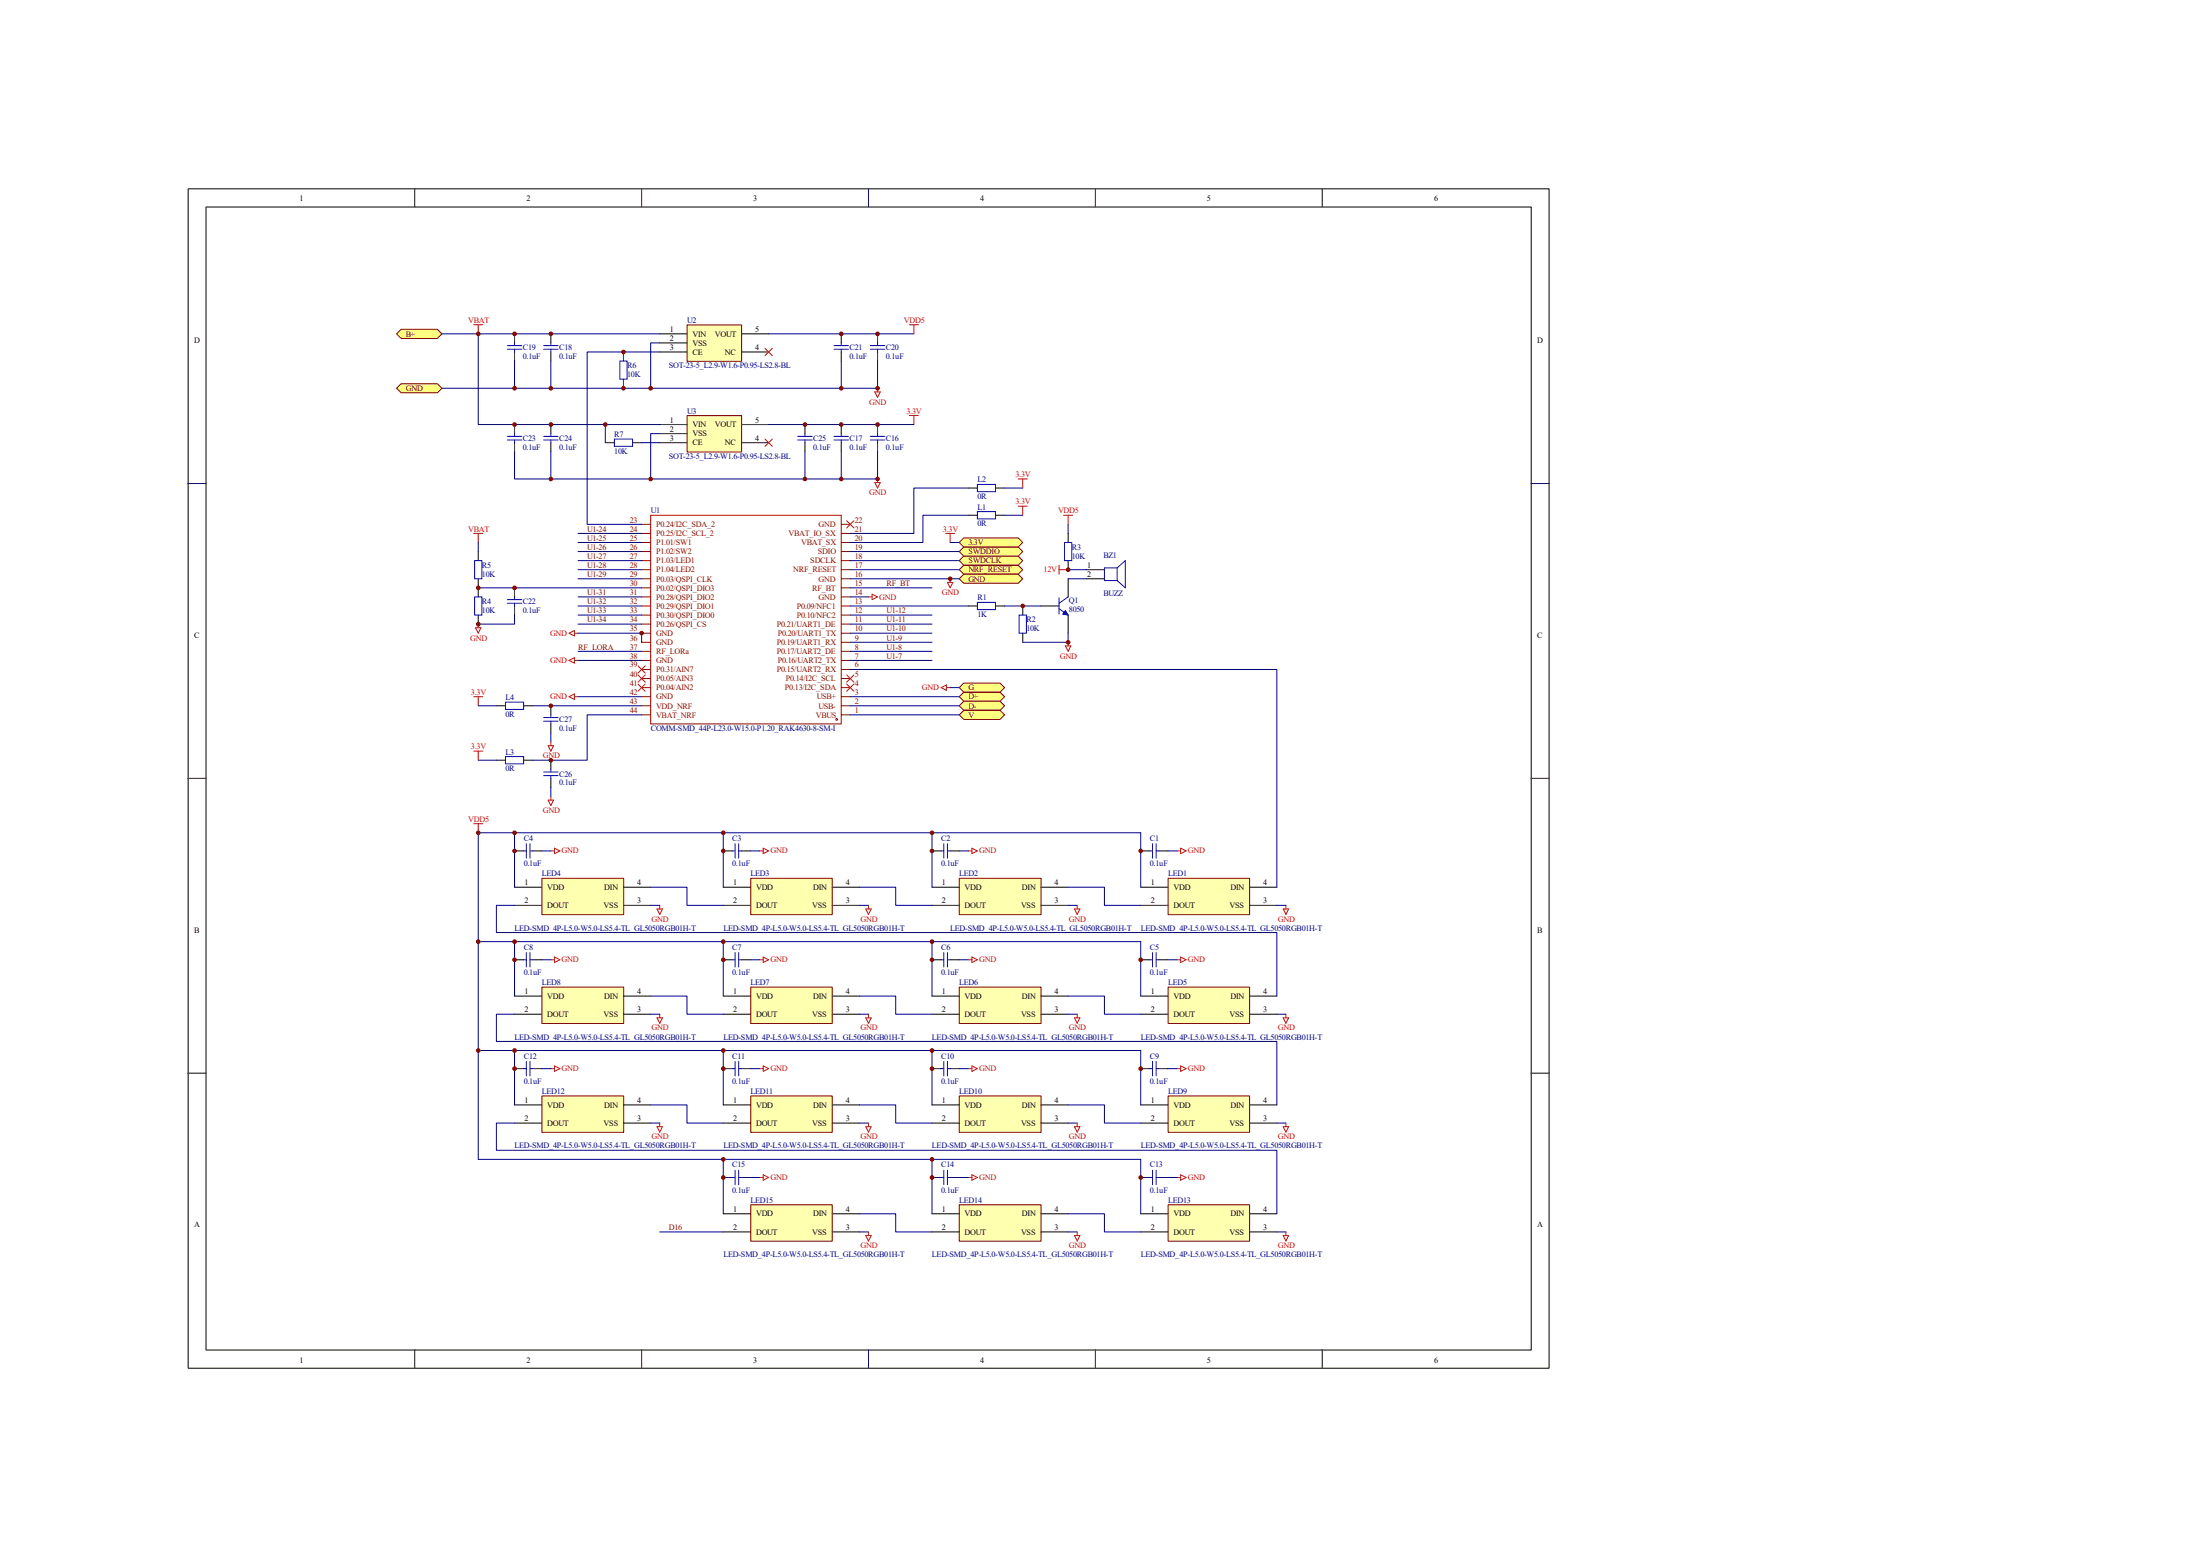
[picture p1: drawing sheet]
<svg xmlns="http://www.w3.org/2000/svg" width="297mm" height="210mm" viewBox="0 0 297 210" stroke-linecap="round" stroke-linejoin="round" font-family="sans-serif">
<g fill="none" stroke="#000" stroke-width=".14">
<path d="M25.4 25.5h183.7v159.2h-183.7zM27.8 27.9h178.9v154.3h-178.9zM56 25.5v2.4M86.6 25.5v2.4M117.2 25.5v2.4M147.9 25.5v2.4M178.5 25.5v2.4M25.4 65.3h2.4M206.7 65.3h2.4M25.4 105h2.4M206.7 105h2.4M25.4 144.8h2.4"/>
<path d="M206.7 144.8h2.4M56 182.2v2.4M86.6 182.2v2.4M117.2 182.2v2.4M147.9 182.2v2.4M178.5 182.2v2.4"/>
</g>
<path d="M92.8 56.1h7.3v4.9h-7.3z" fill-rule="evenodd" fill="#ffffb0"/>
<path d="M92.8 56.1h7.3v4.9h-7.3z" fill="none" stroke="#800000" stroke-width=".14"/>
<path d="M89.1 57.3h3.6M89.1 58.5h3.6M89.1 59.7h3.6M100.1 57.3h3.7M100.1 59.7h3.7" fill="none" stroke="#000" stroke-width=".14"/>
<path d="M92.8 43.9h7.3v4.9h-7.3z" fill-rule="evenodd" fill="#ffffb0"/>
<path d="M92.8 43.9h7.3v4.9h-7.3z" fill="none" stroke="#800000" stroke-width=".14"/>
<path d="M89.1 45.1h3.6M89.1 46.3h3.6M89.1 47.5h3.6M100.1 45.1h3.7M100.1 47.5h3.7" fill="none" stroke="#000" stroke-width=".14"/>
<g fill="none" stroke="#a00000" stroke-width=".14">
<path d="M87.8 69.5h25.8v28.2h-25.8z"/>
<circle cx="113" cy="97.1" r=".12"/>
</g>
<g fill="none" stroke="#800" stroke-width=".14">
<path d="M86.6 79.3h1.2M86.6 78.1h1.2M86.6 76.9h1.2M86.6 75.7h1.2M86.6 74.4h1.2M86.6 73.2h1.2M86.6 72h1.2M86.6 70.8h1.2M113.6 79.3h1.2M113.6 78.1h1.2M113.6 76.9h1.2M113.6 75.7h1.2"/>
<path d="M113.6 74.4h1.2M113.6 73.2h1.2M113.6 72h1.2M113.6 70.8h1.2M86.6 96.5h1.2M86.6 95.3h1.2M86.6 94h1.2M86.6 92.8h1.2M86.6 91.6h1.2M86.6 90.4h1.2M86.6 89.1h1.2M86.6 87.9h1.2"/>
<path d="M86.6 86.7h1.2M86.6 85.5h1.2M86.6 84.2h1.2M86.6 83h1.2M86.6 81.8h1.2M86.6 80.6h1.2M113.6 96.5h1.2M113.6 95.3h1.2M113.6 94h1.2M113.6 92.8h1.2M113.6 91.6h1.2M113.6 90.4h1.2"/>
<path d="M113.6 89.1h1.2M113.6 87.9h1.2M113.6 86.7h1.2M113.6 85.5h1.2M113.6 84.2h1.2M113.6 83h1.2M113.6 81.8h1.2M113.6 80.6h1.2"/>
</g>
<path d="M101.3 162.6h11.1v4.9h-11.1z" fill-rule="evenodd" fill="#ffffb0"/>
<path d="M101.3 162.6h11.1v4.9h-11.1z" fill="none" stroke="#800000" stroke-width=".14"/>
<path d="M97.6 163.8h3.7M97.6 166.3h3.7M112.3 163.8h3.7M112.3 166.3h3.7" fill="none" stroke="#000" stroke-width=".14"/>
<path d="M129.5 162.6h11v4.9h-11z" fill-rule="evenodd" fill="#ffffb0"/>
<path d="M129.5 162.6h11v4.9h-11z" fill="none" stroke="#800000" stroke-width=".14"/>
<path d="M125.8 163.8h3.7M125.8 166.3h3.7M140.5 163.8h3.7M140.5 166.3h3.7" fill="none" stroke="#000" stroke-width=".14"/>
<path d="M157.7 162.6h11v4.9h-11z" fill-rule="evenodd" fill="#ffffb0"/>
<path d="M157.7 162.6h11v4.9h-11z" fill="none" stroke="#800000" stroke-width=".14"/>
<path d="M154 163.8h3.7M154 166.3h3.7M168.7 163.8h3.7M168.7 166.3h3.7" fill="none" stroke="#000" stroke-width=".14"/>
<path d="M73.2 147.9h11v4.9h-11z" fill-rule="evenodd" fill="#ffffb0"/>
<path d="M73.2 147.9h11v4.9h-11z" fill="none" stroke="#800000" stroke-width=".14"/>
<path d="M69.5 149.1h3.6M69.5 151.6h3.6M84.2 149.1h3.6M84.2 151.6h3.6" fill="none" stroke="#000" stroke-width=".14"/>
<path d="M101.3 147.9h11.1v4.9h-11.1z" fill-rule="evenodd" fill="#ffffb0"/>
<path d="M101.3 147.9h11.1v4.9h-11.1z" fill="none" stroke="#800000" stroke-width=".14"/>
<path d="M97.6 149.1h3.7M97.6 151.6h3.7M112.3 149.1h3.7M112.3 151.6h3.7" fill="none" stroke="#000" stroke-width=".14"/>
<path d="M129.5 147.9h11v4.9h-11z" fill-rule="evenodd" fill="#ffffb0"/>
<path d="M129.5 147.9h11v4.9h-11z" fill="none" stroke="#800000" stroke-width=".14"/>
<path d="M125.8 149.1h3.7M125.8 151.6h3.7M140.5 149.1h3.7M140.5 151.6h3.7" fill="none" stroke="#000" stroke-width=".14"/>
<path d="M157.7 147.9h11v4.9h-11z" fill-rule="evenodd" fill="#ffffb0"/>
<path d="M157.7 147.9h11v4.9h-11z" fill="none" stroke="#800000" stroke-width=".14"/>
<path d="M154 149.1h3.7M154 151.6h3.7M168.7 149.1h3.7M168.7 151.6h3.7" fill="none" stroke="#000" stroke-width=".14"/>
<path d="M73.2 133.2h11v4.9h-11z" fill-rule="evenodd" fill="#ffffb0"/>
<path d="M73.2 133.2h11v4.9h-11z" fill="none" stroke="#800000" stroke-width=".14"/>
<path d="M69.5 134.4h3.6M69.5 136.9h3.6M84.2 134.4h3.6M84.2 136.9h3.6" fill="none" stroke="#000" stroke-width=".14"/>
<path d="M101.3 133.2h11.1v4.9h-11.1z" fill-rule="evenodd" fill="#ffffb0"/>
<path d="M101.3 133.2h11.1v4.9h-11.1z" fill="none" stroke="#800000" stroke-width=".14"/>
<path d="M97.6 134.4h3.7M97.6 136.9h3.7M112.3 134.4h3.7M112.3 136.9h3.7" fill="none" stroke="#000" stroke-width=".14"/>
<path d="M129.5 133.2h11v4.9h-11z" fill-rule="evenodd" fill="#ffffb0"/>
<path d="M129.5 133.2h11v4.9h-11z" fill="none" stroke="#800000" stroke-width=".14"/>
<path d="M125.8 134.4h3.7M125.8 136.9h3.7M140.5 134.4h3.7M140.5 136.9h3.7" fill="none" stroke="#000" stroke-width=".14"/>
<path d="M157.7 133.2h11v4.9h-11z" fill-rule="evenodd" fill="#ffffb0"/>
<path d="M157.7 133.2h11v4.9h-11z" fill="none" stroke="#800000" stroke-width=".14"/>
<path d="M154 134.4h3.7M154 136.9h3.7M168.7 134.4h3.7M168.7 136.9h3.7" fill="none" stroke="#000" stroke-width=".14"/>
<path d="M73.2 118.5h11v4.9h-11z" fill-rule="evenodd" fill="#ffffb0"/>
<path d="M73.2 118.5h11v4.9h-11z" fill="none" stroke="#800000" stroke-width=".14"/>
<path d="M69.5 119.7h3.6M84.2 119.7h3.6M69.5 122.2h3.6M84.2 122.2h3.6" fill="none" stroke="#000" stroke-width=".14"/>
<path d="M101.3 118.5h11.1v4.9h-11.1z" fill-rule="evenodd" fill="#ffffb0"/>
<path d="M101.3 118.5h11.1v4.9h-11.1z" fill="none" stroke="#800000" stroke-width=".14"/>
<path d="M97.6 119.7h3.7M112.3 119.7h3.7M97.6 122.2h3.7M112.3 122.2h3.7" fill="none" stroke="#000" stroke-width=".14"/>
<path d="M129.5 118.5h11v4.9h-11z" fill-rule="evenodd" fill="#ffffb0"/>
<path d="M129.5 118.5h11v4.9h-11z" fill="none" stroke="#800000" stroke-width=".14"/>
<path d="M125.8 119.7h3.7M140.5 119.7h3.7M125.8 122.2h3.7M140.5 122.2h3.7" fill="none" stroke="#000" stroke-width=".14"/>
<path d="M157.7 118.5h11v4.9h-11z" fill-rule="evenodd" fill="#ffffb0"/>
<path d="M157.7 118.5h11v4.9h-11z" fill="none" stroke="#800000" stroke-width=".14"/>
<g fill="none" stroke="#000" stroke-width=".14">
<path d="M69.5 45.1v1.2M69.5 47.5v1.2M69.5 57.3v1.2M69.5 59.7v1.3M74.4 45.1v1.2M74.4 47.5v1.2M74.4 57.3v1.2M74.4 59.7v1.3M81.7 59.7h1.2M84.2 47.5v1.2M84.2 51.2v1.2M85.4 59.7h1.2"/>
<path d="M108.7 57.3v1.2M108.7 59.7v1.3M113.6 45.1v1.2M113.6 47.5v1.2M113.6 57.3v1.2M113.6 59.7v1.3M118.5 45.1v1.2M118.5 47.5v1.2M118.5 57.3v1.2M118.5 59.7v1.3M64.6 74.4v1.3M64.6 78.1v2.5"/>
<path d="M69.5 79.3v1.3M130.7 65.9h1.2M130.7 69.5h1.2M134.4 65.9h1.2M134.4 69.5h1.2M144.2 72v1.2M144.2 75.7v1.2M144.2 78.1v2.5M64.6 83v1.2M67 95.3h1.2M69.5 81.8v1.2M70.7 95.3h1.2"/>
<path d="M74.4 95.3v1.2M74.4 97.7v1.2M130.7 81.8h1.2M134.4 81.8h1.2M138.1 81.8v1.2M138.1 85.5v1.2M140.5 81.8h2.5M144.2 83v2.5M67 102.6h1.2M69.5 114.8h1.2M70.7 102.6h1.2M71.9 114.8h1.2"/>
<path d="M74.4 102.6v1.2M74.4 105v1.3M97.6 114.8h1.3M100.1 114.8h1.2M125.8 114.8h1.2M128.3 114.8h1.2M154 119.7h3.7M154 114.8h1.2M156.4 114.8h1.3M168.7 119.7h3.7M69.5 129.5h1.2M71.9 129.5h1.2"/>
<path d="M97.6 129.5h1.3M100.1 129.5h1.2M125.8 129.5h1.2M128.3 129.5h1.2M154 122.2h3.7M154 129.5h1.2M156.4 129.5h1.3M168.7 122.2h3.7M69.5 144.2h1.2M71.9 144.2h1.2M97.6 158.9h1.3M97.6 144.2h1.3"/>
<path d="M100.1 158.9h1.2M100.1 144.2h1.2M125.8 158.9h1.2M125.8 144.2h1.2M128.3 158.9h1.2M128.3 144.2h1.2M154 158.9h1.2M154 144.2h1.2M156.4 158.9h1.3M156.4 144.2h1.3"/>
</g>
<g fill="none" stroke="#00f" stroke-width=".14">
<path d="M68.5 58.9h1.9M68.5 59.4h1.9M68.5 47.1h1.9M68.5 46.6h1.9M69.5 46.3v.3M69.5 47.1v.4M69.5 58.5v.4M69.5 59.4v.3M73.4 58.9h1.9M73.4 59.4h1.9M73.4 47.1h1.9M73.4 46.6h1.9"/>
<path d="M74.4 46.3v.3M74.4 47.1v.4M74.4 58.5v.4M74.4 59.4v.3M82.9 59.3h2.5v.9h-2.5zM83.7 48.7h1v2.5h-1zM107.7 58.9h1.9M107.7 59.4h1.9M108.7 58.5v.4M108.7 59.4v.3M112.6 58.9h1.9M112.6 59.4h1.9"/>
<path d="M112.6 47.1h1.9M112.6 46.6h1.9M113.6 46.3v.3M113.6 47.1v.4M113.6 58.5v.4M113.6 59.4v.3M117.5 58.9h1.9M117.5 59.4h1.9M117.5 47.1h1.9M117.5 46.6h1.9M118.5 46.3v.3M118.5 47.1v.4"/>
<path d="M118.5 58.5v.4M118.5 59.4v.3M64.1 75.7h1v2.4h-1zM131.9 65.4h2.5v1h-2.5zM131.9 69.1h2.5v.9h-2.5zM143.7 73.2h1v2.5h-1zM64.1 80.6h1v2.4h-1zM68.2 94.8h2.5v.9h-2.5zM68.5 80.9h1.9M68.5 81.4h1.9M69.5 80.6v.3M69.5 81.4v.4"/>
<path d="M73.4 96.8h1.9M73.4 97.3h1.9M74.4 96.5v.3M74.4 97.3v.4M131.9 81.3h2.5v1h-2.5zM137.6 83h1v2.5h-1zM143 82.2l1.2 .8M143 80.7v2.2M144.2 80.6l-1.2 .8M68.2 102.1h2.5v1h-2.5zM70.7 114.8h.4M71.1 113.9v1.9"/>
<path d="M71.5 113.9v1.9M71.5 114.8h.4M73.4 104.2h1.9M73.4 104.7h1.9M74.4 103.8v.4M74.4 104.7v.3M98.9 114.8h.3M99.2 113.9v1.9M99.7 113.9v1.9M99.7 114.8h.4M127 114.8h.4M127.4 113.9v1.9"/>
<path d="M127.9 113.9v1.9M127.9 114.8h.4M155.2 114.8h.4M155.6 113.9v1.9M156.1 113.9v1.9M156.1 114.8h.3M70.7 129.5h.4M71.1 128.6v1.9M71.5 128.6v1.9M71.5 129.5h.4M98.9 129.5h.3M99.2 128.6v1.9"/>
<path d="M99.7 128.6v1.9M99.7 129.5h.4M127 129.5h.4M127.4 128.6v1.9M127.9 128.6v1.9M127.9 129.5h.4M155.2 129.5h.4M155.6 128.6v1.9M156.1 128.6v1.9M156.1 129.5h.3M70.7 144.2h.4M71.1 143.2v2"/>
<path d="M71.5 143.2v2M71.5 144.2h.4M98.9 158.9h.3M98.9 144.2h.3M99.2 143.2v2M99.2 157.9v2M99.7 143.2v2M99.7 157.9v2M99.7 158.9h.4M99.7 144.2h.4M127 158.9h.4M127 144.2h.4"/>
<path d="M127.4 143.2v2M127.4 157.9v2M127.9 158.9h.4M127.9 143.2v2M127.9 157.9v2M127.9 144.2h.4M155.2 158.9h.4M155.2 144.2h.4M155.6 143.2v2M155.6 157.9v2M156.1 158.9h.3M156.1 143.2v2"/>
<path d="M156.1 157.9v2M156.1 144.2h.3"/>
</g>
<path d="M143.8 82.4l.4 .6-.7-.1z" fill="#00f"/>
<path d="M150.8 76.6l1.1-.9v3.6l-1.1-.9M150.8 76.6v1.8M150.8 76.6h-1.7v1.8h1.7M143.8 82.4l.4 .6-.7-.1z" fill="none" stroke="#00f" stroke-width=".14"/>
<path d="M146.6 76.9h2.5M146.6 78.1h2.5" fill="none" stroke="#000" stroke-width=".14"/>
<path d="M59.7 45.1h29.4M64.6 45.1v12.2h24.5M74.4 48.7v3.7M86.6 59.7h2.5M89.1 46.3h-1.3v6.1M89.1 47.5h-9.8v23.3h7.3M89.1 58.5h-1.3v6.1M103.8 45.1h19.6M113.6 48.7v3.7M118.5 48.7v3.7h-58.8" fill="none" stroke="#000080" stroke-width=".14"/>
<path d="M103.3 47l1 1M104.3 47l-1 1" fill="none" stroke="#f00" stroke-width=".14"/>
<path d="M64 43.8h1.2M64.6 43.8v1.3M118.1 52.9h.7l-.3 .7zM118.5 52.4v.5M122.8 43.8h1.2M123.4 43.8v1.3" fill="none" stroke="#eb0000" stroke-width=".14"/>
<path d="M54.1 44.4h4.9l.7 .7-.7 .6h-4.9l-.6-.6z" fill-rule="evenodd" fill="#ffff80"/>
<path d="M54.1 44.4h4.9l.7 .7-.7 .6h-4.9l-.6-.6z" fill="none" stroke="#800000" stroke-width=".14"/>
<path d="M54.1 51.8h4.9l.7 .6-.7 .6h-4.9l-.6-.6z" fill-rule="evenodd" fill="#ffff80"/>
<path d="M54.1 51.8h4.9l.7 .6-.7 .6h-4.9l-.6-.6z" fill="none" stroke="#800000" stroke-width=".14"/>
<g fill="none" stroke="#f00" stroke-width=".14">
<path d="M103.3 59.3l1 .9M104.3 59.3l-1 .9M114.3 70.3l1 1M115.3 70.3l-1 1M86.1 89.9l1 .9M86.1 91.1l1 1M86.1 92.3l1 1M87.1 89.9l-1 .9M87.1 91.1l-1 1M87.1 92.3l-1 1M114.3 91.1l1 1M114.3 92.3l1 1"/>
<path d="M115.3 91.1l-1 1M115.3 92.3l-1 1"/>
</g>
<g fill="none" stroke="#eb0000" stroke-width=".14">
<path d="M122.8 56.1h1.2M123.4 56.1v1.2M64 72h1.2M64.6 72v1.2M118.1 65.1h.7l-.3 .8zM118.5 64.6v.5M137.5 64.6h1.2M137.5 68.3h1.2M138.1 64.6v1.3M138.1 68.3v1.2M143 76.3v1.2M143 76.9h1.2"/>
<path d="M143.6 69.5h1.2M144.2 69.5v1.3M64 94h1.2M64.2 84.7h.7l-.3 .8zM64.6 84.2v.5M64.6 94v1.3M76.8 85.5l.7-.4v.7zM76.8 89.1l.7-.3v.7zM76.8 94l.7-.3v.7zM77.5 85.5h.5M77.5 89.1h.5M77.5 94h.5"/>
<path d="M117.2 80.6h.5M117.7 80.2l.8 .4-.8 .3zM143.8 87.2h.8l-.4 .7zM144.2 86.7v.5M64 101.4h1.2M64 111.2h1.2M64.6 101.4v1.2M64.6 111.2v1.2M74 100.6h.7l-.3 .8zM74 108h.7l-.3 .7zM74.4 100.2v.4M74.4 107.5v.5"/>
<path d="M74.4 114.8h.5M74.9 114.5l.7 .3-.7 .4zM102.5 114.8h.5M103 114.5l.8 .3-.8 .4zM130.7 114.8h.5M131.2 114.5l.7 .3-.7 .4zM158.9 114.8h.5M159.4 114.5l.7 .3-.7 .4zM74.4 129.5h.5M74.9 129.2l.7 .3-.7 .4zM88.7 122.7h.7l-.3 .7zM88.7 137.4h.7l-.3 .7z"/>
<path d="M89.1 122.2v.5M89.1 136.9v.5M102.5 129.5h.5M103 129.2l.8 .3-.8 .4zM116.9 122.7h.7l-.4 .7zM116.9 137.4h.7l-.4 .7zM117.2 122.2v.5M117.2 136.9v.5M130.7 129.5h.5M131.2 129.2l.7 .3-.7 .4zM145.1 122.7h.7l-.4 .7zM145.1 137.4h.7l-.4 .7z"/>
<path d="M145.4 122.2v.5M145.4 136.9v.5M158.9 129.5h.5M159.4 129.2l.7 .3-.7 .4zM173.2 122.7h.8l-.4 .7zM173.2 137.4h.8l-.4 .7zM173.6 122.2v.5M173.6 136.9v.5M74.4 144.2h.5M74.9 143.9l.7 .3-.7 .4zM88.7 152.1h.7l-.3 .7zM89.1 151.6v.5"/>
<path d="M102.5 144.2h.5M102.5 158.9h.5M103 143.9l.8 .3-.8 .4zM103 158.6l.8 .3-.8 .4zM116.9 152.1h.7l-.4 .7zM117.2 151.6v.5M130.7 144.2h.5M130.7 158.9h.5M131.2 143.9l.7 .3-.7 .4zM131.2 158.6l.7 .3-.7 .4zM145.1 152.1h.7l-.4 .7zM145.4 151.6v.5"/>
<path d="M158.9 144.2h.5M158.9 158.9h.5M159.4 143.9l.7 .3-.7 .4zM159.4 158.6l.7 .3-.7 .4zM173.2 152.1h.8l-.4 .7zM173.6 151.6v.5M116.9 166.8h.7l-.4 .7zM117.2 166.3v.5M145.1 166.8h.7l-.4 .7zM145.4 166.3v.5M173.2 166.8h.8l-.4 .7zM173.6 166.3v.5"/>
</g>
<g fill="none" stroke="#000080" stroke-width=".14">
<path d="M69.5 48.7v3.7M81.7 57.3v2.4M103.8 57.3h19.6M64.6 79.3h22M64.6 73.2v1.2M69.5 61v3.6h49v-3.6M74.4 61v3.6M78 74.4h8.6M78 75.7h8.6M78 76.9h8.6M78 78.1h8.6M78 72h8.6"/>
<path d="M78 73.2h8.6M108.7 61v3.6M113.6 61v3.6M114.8 79.3h11M114.8 74.4h14.7M114.8 75.7h14.7M114.8 76.9h14.7M114.8 78.1h14.7M130.7 65.9h-7.3v6.1h-8.6M130.7 69.5h-6.1v3.7h-9.8M135.6 65.9h2.5M135.6 69.5h2.5"/>
<path d="M144.2 76.9h2.4M144.2 78.1h2.4M144.2 70.8v1.2M64.6 95.3h2.4M69.5 83v1.2h-4.9M71.9 95.3h14.7M74.4 98.9v1.3M78 85.5h8.6v1.2M78 89.1h8.6M78 94h8.6M78 81.8h8.6M78 80.6h8.6"/>
<path d="M78 83h8.6M78 84.2h8.6M78 87.9h8.6M86.6 96.5h-7.3v6.1h-7.4M114.8 90.4h57.6v29.3M114.8 85.5h11M114.8 89.1h11M114.8 94h14.7M114.8 95.3h14.7M114.8 81.8h15.9M114.8 86.7h11M114.8 83h11"/>
<path d="M114.8 84.2h11M114.8 87.9h11M114.8 96.5h14.7M135.6 81.8h4.9M144.2 85.5v1.2h-6.1M64.6 102.6h2.4M69.5 112.4v7.3M73.1 114.8h1.3M74.4 106.3v1.2M87.8 119.7h4.9v2.5h4.9M97.6 112.4v7.3M101.3 114.8h1.2"/>
<path d="M116 119.7h4.9v2.5h4.9M125.8 112.4v7.3M129.5 114.8h1.2M144.2 119.7h4.9v2.5h4.9M154 119.7v-7.3h-89.4v44.1h89.4v7.3M157.7 114.8h1.2M64.6 127.1h89.4v7.3M69.5 122.2h-2.5v3.7h105.4v8.5M69.5 136.9h-2.5v3.7h105.4v8.5M69.5 127.1v7.3M73.1 129.5h1.3M87.8 134.4h4.9v2.5h4.9"/>
<path d="M87.8 122.2h1.3M87.8 136.9h1.3M97.6 127.1v7.3M101.3 129.5h1.2M116 134.4h4.9v2.5h4.9M116 122.2h1.2M116 136.9h1.2M125.8 127.1v7.3M129.5 129.5h1.2M144.2 134.4h4.9v2.5h4.9M144.2 122.2h1.2M144.2 136.9h1.2"/>
<path d="M157.7 129.5h1.2M172.4 122.2h1.2M172.4 136.9h1.2M64.6 141.8h89.4v7.3M69.5 151.6h-2.5v3.6h105.4v8.6M69.5 141.8v7.3M73.1 144.2h1.3M87.8 149.1h4.9v2.5h4.9M87.8 151.6h1.3M97.6 141.8v7.3M97.6 156.5v7.3M101.3 144.2h1.2"/>
<path d="M101.3 158.9h1.2M116 149.1h4.9v2.5h4.9M116 151.6h1.2M125.8 141.8v7.3M125.8 156.5v7.3M129.5 144.2h1.2M129.5 158.9h1.2M144.2 149.1h4.9v2.5h4.9M144.2 151.6h1.2M157.7 144.2h1.2M157.7 158.9h1.2M172.4 151.6h1.2"/>
<path d="M89.1 166.3h8.5M116 163.8h4.9v2.5h4.9M116 166.3h1.2M144.2 163.8h4.9v2.5h4.9M144.2 166.3h1.2M172.4 166.3h1.2"/>
</g>
<path d="M129.5 94l.6-.6h4.9l.6 .6-.6 .6h-4.9z" fill-rule="evenodd" fill="#ffff80"/>
<path d="M129.5 94l.6-.6h4.9l.6 .6-.6 .6h-4.9z" fill="none" stroke="#800000" stroke-width=".14"/>
<path d="M129.5 95.3l.6-.7h4.9l.6 .7-.6 .6h-4.9z" fill-rule="evenodd" fill="#ffff80"/>
<path d="M129.5 95.3l.6-.7h4.9l.6 .7-.6 .6h-4.9z" fill="none" stroke="#800000" stroke-width=".14"/>
<path d="M129.5 96.5l.6-.6h4.9l.6 .6-.6 .6h-4.9z" fill-rule="evenodd" fill="#ffff80"/>
<path d="M129.5 96.5l.6-.6h4.9l.6 .6-.6 .6h-4.9z" fill="none" stroke="#800000" stroke-width=".14"/>
<path d="M129.5 92.8l.6-.6h4.9l.6 .6-.6 .6h-4.9z" fill-rule="evenodd" fill="#ffff80"/>
<path d="M129.5 92.8l.6-.6h4.9l.6 .6-.6 .6h-4.9z" fill="none" stroke="#800000" stroke-width=".14"/>
<path d="M127 92.8l.8-.4v.8zM127.8 92.8h.5" fill="none" stroke="#eb0000" stroke-width=".14"/>
<path d="M129.5 76.9l.6-.6h7.4l.6 .6-.6 .6h-7.4z" fill-rule="evenodd" fill="#ffff80"/>
<path d="M129.5 76.9l.6-.6h7.4l.6 .6-.6 .6h-7.4z" fill="none" stroke="#800000" stroke-width=".14"/>
<path d="M129.5 75.7l.6-.6h7.4l.6 .6-.6 .6h-7.4z" fill-rule="evenodd" fill="#ffff80"/>
<path d="M129.5 75.7l.6-.6h7.4l.6 .6-.6 .6h-7.4z" fill="none" stroke="#800000" stroke-width=".14"/>
<path d="M129.5 74.4l.6-.6h7.4l.6 .6-.6 .7h-7.4z" fill-rule="evenodd" fill="#ffff80"/>
<path d="M129.5 74.4l.6-.6h7.4l.6 .6-.6 .7h-7.4z" fill="none" stroke="#800000" stroke-width=".14"/>
<path d="M129.5 78.1l.6-.6h7.4l.6 .6-.6 .6h-7.4z" fill-rule="evenodd" fill="#ffff80"/>
<path d="M129.5 78.1l.6-.6h7.4l.6 .6-.6 .6h-7.4z" fill="none" stroke="#800000" stroke-width=".14"/>
<path d="M127.9 78.6h.7l-.3 .7zM128.3 78.1v.5" fill="none" stroke="#eb0000" stroke-width=".14"/>
<path d="M114.8 80.6h2.4" fill="none" stroke="#000080" stroke-width=".14"/>
<path d="M129.5 73.2l.6-.6h7.4l.6 .6-.6 .6h-7.4z" fill-rule="evenodd" fill="#ffff80"/>
<path d="M129.5 73.2l.6-.6h7.4l.6 .6-.6 .6h-7.4z" fill="none" stroke="#800000" stroke-width=".14"/>
<path d="M127.7 72h1.2M128.3 72v1.2" fill="none" stroke="#eb0000" stroke-width=".14"/>
<path d="M128.3 73.2h1.2M128.3 92.8h1.2" fill="none" stroke="#000080" stroke-width=".14"/>
<circle cx="86.6" cy="85.5" r=".25" fill="#800000"/>
<circle cx="86.6" cy="85.5" r=".25" fill="none" stroke="#800000" stroke-width=".14"/>
<circle cx="74.4" cy="95.3" r=".24" fill="#800000"/>
<circle cx="74.4" cy="95.3" r=".24" fill="none" stroke="#800000" stroke-width=".14"/>
<circle cx="74.4" cy="102.6" r=".24" fill="#800000"/>
<circle cx="74.4" cy="102.6" r=".24" fill="none" stroke="#800000" stroke-width=".14"/>
<circle cx="108.7" cy="57.3" r=".25" fill="#800000"/>
<circle cx="108.7" cy="57.3" r=".25" fill="none" stroke="#800000" stroke-width=".14"/>
<circle cx="74.4" cy="57.3" r=".25" fill="#800000"/>
<circle cx="74.4" cy="57.3" r=".25" fill="none" stroke="#800000" stroke-width=".14"/>
<circle cx="69.5" cy="57.3" r=".25" fill="#800000"/>
<circle cx="69.5" cy="57.3" r=".25" fill="none" stroke="#800000" stroke-width=".14"/>
<circle cx="113.6" cy="45.1" r=".24" fill="#800000"/>
<circle cx="113.6" cy="45.1" r=".24" fill="none" stroke="#800000" stroke-width=".14"/>
<circle cx="118.5" cy="45.1" r=".24" fill="#800000"/>
<circle cx="118.5" cy="45.1" r=".24" fill="none" stroke="#800000" stroke-width=".14"/>
<circle cx="69.5" cy="45.1" r=".24" fill="#800000"/>
<circle cx="69.5" cy="45.1" r=".24" fill="none" stroke="#800000" stroke-width=".14"/>
<circle cx="74.4" cy="45.1" r=".24" fill="#800000"/>
<circle cx="74.4" cy="45.1" r=".24" fill="none" stroke="#800000" stroke-width=".14"/>
<circle cx="113.6" cy="57.3" r=".25" fill="#800000"/>
<circle cx="113.6" cy="57.3" r=".25" fill="none" stroke="#800000" stroke-width=".14"/>
<circle cx="118.5" cy="57.3" r=".25" fill="#800000"/>
<circle cx="118.5" cy="57.3" r=".25" fill="none" stroke="#800000" stroke-width=".14"/>
<circle cx="97.6" cy="158.9" r=".24" fill="#800000"/>
<circle cx="97.6" cy="158.9" r=".24" fill="none" stroke="#800000" stroke-width=".14"/>
<circle cx="125.8" cy="158.9" r=".25" fill="#800000"/>
<circle cx="125.8" cy="158.9" r=".25" fill="none" stroke="#800000" stroke-width=".14"/>
<circle cx="154" cy="158.9" r=".24" fill="#800000"/>
<circle cx="154" cy="158.9" r=".24" fill="none" stroke="#800000" stroke-width=".14"/>
<circle cx="69.5" cy="144.2" r=".24" fill="#800000"/>
<circle cx="69.5" cy="144.2" r=".24" fill="none" stroke="#800000" stroke-width=".14"/>
<circle cx="97.6" cy="144.2" r=".24" fill="#800000"/>
<circle cx="97.6" cy="144.2" r=".24" fill="none" stroke="#800000" stroke-width=".14"/>
<circle cx="125.8" cy="144.2" r=".25" fill="#800000"/>
<circle cx="125.8" cy="144.2" r=".25" fill="none" stroke="#800000" stroke-width=".14"/>
<circle cx="154" cy="144.2" r=".24" fill="#800000"/>
<circle cx="154" cy="144.2" r=".24" fill="none" stroke="#800000" stroke-width=".14"/>
<circle cx="69.5" cy="129.5" r=".24" fill="#800000"/>
<circle cx="69.5" cy="129.5" r=".24" fill="none" stroke="#800000" stroke-width=".14"/>
<circle cx="97.6" cy="129.5" r=".24" fill="#800000"/>
<circle cx="97.6" cy="129.5" r=".24" fill="none" stroke="#800000" stroke-width=".14"/>
<circle cx="125.8" cy="129.5" r=".25" fill="#800000"/>
<circle cx="125.8" cy="129.5" r=".25" fill="none" stroke="#800000" stroke-width=".14"/>
<circle cx="154" cy="129.5" r=".24" fill="#800000"/>
<circle cx="154" cy="129.5" r=".24" fill="none" stroke="#800000" stroke-width=".14"/>
<circle cx="69.5" cy="114.8" r=".24" fill="#800000"/>
<circle cx="69.5" cy="114.8" r=".24" fill="none" stroke="#800000" stroke-width=".14"/>
<circle cx="97.6" cy="114.8" r=".24" fill="#800000"/>
<circle cx="97.6" cy="114.8" r=".24" fill="none" stroke="#800000" stroke-width=".14"/>
<circle cx="125.8" cy="114.8" r=".25" fill="#800000"/>
<circle cx="125.8" cy="114.8" r=".25" fill="none" stroke="#800000" stroke-width=".14"/>
<circle cx="154" cy="114.8" r=".24" fill="#800000"/>
<circle cx="154" cy="114.8" r=".24" fill="none" stroke="#800000" stroke-width=".14"/>
<circle cx="84.2" cy="52.4" r=".25" fill="#800000"/>
<circle cx="84.2" cy="52.4" r=".25" fill="none" stroke="#800000" stroke-width=".14"/>
<circle cx="84.2" cy="47.5" r=".24" fill="#800000"/>
<circle cx="84.2" cy="47.5" r=".24" fill="none" stroke="#800000" stroke-width=".14"/>
<circle cx="144.2" cy="76.9" r=".24" fill="#800000"/>
<circle cx="144.2" cy="76.9" r=".24" fill="none" stroke="#800000" stroke-width=".14"/>
<circle cx="138.1" cy="81.8" r=".24" fill="#800000"/>
<circle cx="138.1" cy="81.8" r=".24" fill="none" stroke="#800000" stroke-width=".14"/>
<circle cx="128.3" cy="78.1" r=".25" fill="#800000"/>
<circle cx="128.3" cy="78.1" r=".25" fill="none" stroke="#800000" stroke-width=".14"/>
<circle cx="87.8" cy="52.4" r=".25" fill="#800000"/>
<circle cx="87.8" cy="52.4" r=".25" fill="none" stroke="#800000" stroke-width=".14"/>
<circle cx="118.5" cy="52.4" r=".25" fill="#800000"/>
<circle cx="118.5" cy="52.4" r=".25" fill="none" stroke="#800000" stroke-width=".14"/>
<circle cx="113.6" cy="52.4" r=".25" fill="#800000"/>
<circle cx="113.6" cy="52.4" r=".25" fill="none" stroke="#800000" stroke-width=".14"/>
<circle cx="87.8" cy="64.6" r=".24" fill="#800000"/>
<circle cx="87.8" cy="64.6" r=".24" fill="none" stroke="#800000" stroke-width=".14"/>
<circle cx="74.4" cy="52.4" r=".25" fill="#800000"/>
<circle cx="74.4" cy="52.4" r=".25" fill="none" stroke="#800000" stroke-width=".14"/>
<circle cx="64.6" cy="45.1" r=".24" fill="#800000"/>
<circle cx="64.6" cy="45.1" r=".24" fill="none" stroke="#800000" stroke-width=".14"/>
<circle cx="118.5" cy="64.6" r=".24" fill="#800000"/>
<circle cx="118.5" cy="64.6" r=".24" fill="none" stroke="#800000" stroke-width=".14"/>
<circle cx="113.6" cy="64.6" r=".24" fill="#800000"/>
<circle cx="113.6" cy="64.6" r=".24" fill="none" stroke="#800000" stroke-width=".14"/>
<circle cx="108.7" cy="64.6" r=".24" fill="#800000"/>
<circle cx="108.7" cy="64.6" r=".24" fill="none" stroke="#800000" stroke-width=".14"/>
<circle cx="74.4" cy="64.6" r=".24" fill="#800000"/>
<circle cx="74.4" cy="64.6" r=".24" fill="none" stroke="#800000" stroke-width=".14"/>
<circle cx="81.7" cy="57.3" r=".25" fill="#800000"/>
<circle cx="81.7" cy="57.3" r=".25" fill="none" stroke="#800000" stroke-width=".14"/>
<circle cx="144.2" cy="86.7" r=".24" fill="#800000"/>
<circle cx="144.2" cy="86.7" r=".24" fill="none" stroke="#800000" stroke-width=".14"/>
<circle cx="125.8" cy="112.4" r=".25" fill="#800000"/>
<circle cx="125.8" cy="112.4" r=".25" fill="none" stroke="#800000" stroke-width=".14"/>
<circle cx="97.6" cy="112.4" r=".24" fill="#800000"/>
<circle cx="97.6" cy="112.4" r=".24" fill="none" stroke="#800000" stroke-width=".14"/>
<circle cx="69.5" cy="112.4" r=".24" fill="#800000"/>
<circle cx="69.5" cy="112.4" r=".24" fill="none" stroke="#800000" stroke-width=".14"/>
<circle cx="125.8" cy="127.1" r=".25" fill="#800000"/>
<circle cx="125.8" cy="127.1" r=".25" fill="none" stroke="#800000" stroke-width=".14"/>
<circle cx="97.6" cy="127.1" r=".24" fill="#800000"/>
<circle cx="97.6" cy="127.1" r=".24" fill="none" stroke="#800000" stroke-width=".14"/>
<circle cx="69.5" cy="127.1" r=".24" fill="#800000"/>
<circle cx="69.5" cy="127.1" r=".24" fill="none" stroke="#800000" stroke-width=".14"/>
<circle cx="125.8" cy="141.8" r=".25" fill="#800000"/>
<circle cx="125.8" cy="141.8" r=".25" fill="none" stroke="#800000" stroke-width=".14"/>
<circle cx="97.6" cy="141.8" r=".24" fill="#800000"/>
<circle cx="97.6" cy="141.8" r=".24" fill="none" stroke="#800000" stroke-width=".14"/>
<circle cx="69.5" cy="141.8" r=".24" fill="#800000"/>
<circle cx="69.5" cy="141.8" r=".24" fill="none" stroke="#800000" stroke-width=".14"/>
<circle cx="125.8" cy="156.5" r=".25" fill="#800000"/>
<circle cx="125.8" cy="156.5" r=".25" fill="none" stroke="#800000" stroke-width=".14"/>
<circle cx="97.6" cy="156.5" r=".25" fill="#800000"/>
<circle cx="97.6" cy="156.5" r=".25" fill="none" stroke="#800000" stroke-width=".14"/>
<circle cx="64.6" cy="112.4" r=".24" fill="#800000"/>
<circle cx="64.6" cy="112.4" r=".24" fill="none" stroke="#800000" stroke-width=".14"/>
<circle cx="64.6" cy="141.8" r=".24" fill="#800000"/>
<circle cx="64.6" cy="141.8" r=".24" fill="none" stroke="#800000" stroke-width=".14"/>
<circle cx="64.6" cy="127.1" r=".24" fill="#800000"/>
<circle cx="64.6" cy="127.1" r=".24" fill="none" stroke="#800000" stroke-width=".14"/>
<circle cx="69.5" cy="52.4" r=".25" fill="#800000"/>
<circle cx="69.5" cy="52.4" r=".25" fill="none" stroke="#800000" stroke-width=".14"/>
<circle cx="64.6" cy="84.2" r=".24" fill="#800000"/>
<circle cx="64.6" cy="84.2" r=".24" fill="none" stroke="#800000" stroke-width=".14"/>
<circle cx="64.6" cy="79.3" r=".24" fill="#800000"/>
<circle cx="64.6" cy="79.3" r=".24" fill="none" stroke="#800000" stroke-width=".14"/>
<circle cx="69.5" cy="79.3" r=".24" fill="#800000"/>
<circle cx="69.5" cy="79.3" r=".24" fill="none" stroke="#800000" stroke-width=".14"/>
<g font-size="1.1">
<text x="40.4" y="27.2">1</text>
<text x="71.1" y="27.2">2</text>
<text x="101.7" y="27.2">3</text>
<text x="132.3" y="27.2">4</text>
<text x="162.9" y="27.2">5</text>
<text x="193.6" y="27.2">6</text>
<text x="26.2" y="46.3">D</text>
<text x="90.4" y="44.8">1</text>
<text x="90.4" y="46">2</text>
<text x="90.4" y="47.2">3</text>
<text x="93.5" y="45.4">VIN</text>
<text x="93.5" y="46.7">VSS</text>
<text x="93.5" y="47.9">CE</text>
<text x="96.5" y="45.4">VOUT</text>
<text x="97.9" y="47.9">NC</text>
<text x="101.9" y="47.2">4</text>
<text x="101.9" y="44.8">5</text>
<text x="207.5" y="46.3">D</text>
<text x="90.4" y="57.1">1</text>
<text x="90.4" y="58.3">2</text>
<text x="90.4" y="59.5">3</text>
<text x="93.5" y="57.7">VIN</text>
<text x="93.5" y="58.9">VSS</text>
<text x="96.5" y="57.7">VOUT</text>
<text x="101.9" y="59.5">4</text>
<text x="101.9" y="57.1">5</text>
<text x="93.5" y="60.1">CE</text>
<text x="97.9" y="60.1">NC</text>
<text x="146.8" y="76.6">1</text>
<text x="146.8" y="77.9">2</text>
<text x="26.2" y="86.1">C</text>
<text x="207.5" y="86.1">C</text>
<text x="70.8" y="119.5">1</text>
<text x="86" y="119.5">4</text>
<text x="99" y="119.5">1</text>
<text x="114.2" y="119.5">4</text>
<text x="127.2" y="119.5">1</text>
<text x="142.4" y="119.5">4</text>
<text x="155.4" y="119.5">1</text>
<text x="170.5" y="119.5">4</text>
<text x="26.2" y="125.9">B</text>
<text x="70.8" y="121.9">2</text>
<text x="73.9" y="120.1">VDD</text>
<text x="73.9" y="122.6">DOUT</text>
<text x="81.5" y="122.6">VSS</text>
<text x="81.6" y="120.1">DIN</text>
<text x="86" y="121.9">3</text>
<text x="99" y="121.9">2</text>
<text x="102.1" y="120.1">VDD</text>
<text x="102.1" y="122.6">DOUT</text>
<text x="109.6" y="122.6">VSS</text>
<text x="109.8" y="120.1">DIN</text>
<text x="114.2" y="121.9">3</text>
<text x="127.2" y="121.9">2</text>
<text x="130.2" y="120.1">VDD</text>
<text x="130.2" y="122.6">DOUT</text>
<text x="137.8" y="122.6">VSS</text>
<text x="138" y="120.1">DIN</text>
<text x="142.4" y="121.9">3</text>
<text x="155.4" y="121.9">2</text>
<text x="158.4" y="120.1">VDD</text>
<text x="158.4" y="122.6">DOUT</text>
<text x="166" y="122.6">VSS</text>
<text x="166.1" y="120.1">DIN</text>
<text x="170.5" y="121.9">3</text>
<text x="207.5" y="125.9">B</text>
<text x="70.8" y="134.2">1</text>
<text x="70.8" y="136.6">2</text>
<text x="73.9" y="134.8">VDD</text>
<text x="73.9" y="137.2">DOUT</text>
<text x="81.5" y="137.2">VSS</text>
<text x="81.6" y="134.8">DIN</text>
<text x="86" y="136.6">3</text>
<text x="86" y="134.2">4</text>
<text x="99" y="134.2">1</text>
<text x="99" y="136.6">2</text>
<text x="102.1" y="134.8">VDD</text>
<text x="102.1" y="137.2">DOUT</text>
<text x="109.6" y="137.2">VSS</text>
<text x="109.8" y="134.8">DIN</text>
<text x="114.2" y="136.6">3</text>
<text x="114.2" y="134.2">4</text>
<text x="127.2" y="134.2">1</text>
<text x="127.2" y="136.6">2</text>
<text x="130.2" y="134.8">VDD</text>
<text x="130.2" y="137.2">DOUT</text>
<text x="137.8" y="137.2">VSS</text>
<text x="138" y="134.8">DIN</text>
<text x="142.4" y="136.6">3</text>
<text x="142.4" y="134.2">4</text>
<text x="155.4" y="134.2">1</text>
<text x="155.4" y="136.6">2</text>
<text x="158.4" y="134.8">VDD</text>
<text x="158.4" y="137.2">DOUT</text>
<text x="166" y="137.2">VSS</text>
<text x="166.1" y="134.8">DIN</text>
<text x="170.5" y="136.6">3</text>
<text x="170.5" y="134.2">4</text>
<text x="70.8" y="148.9">1</text>
<text x="73.9" y="149.5">VDD</text>
<text x="81.6" y="149.5">DIN</text>
<text x="86" y="148.9">4</text>
<text x="99" y="148.9">1</text>
<text x="102.1" y="149.5">VDD</text>
<text x="109.8" y="149.5">DIN</text>
<text x="114.2" y="148.9">4</text>
<text x="127.2" y="148.9">1</text>
<text x="130.2" y="149.5">VDD</text>
<text x="138" y="149.5">DIN</text>
<text x="142.4" y="148.9">4</text>
<text x="155.4" y="148.9">1</text>
<text x="158.4" y="149.5">VDD</text>
<text x="166.1" y="149.5">DIN</text>
<text x="170.5" y="148.9">4</text>
<text x="70.8" y="151.3">2</text>
<text x="73.9" y="151.9">DOUT</text>
<text x="81.5" y="151.9">VSS</text>
<text x="86" y="151.3">3</text>
<text x="99" y="151.3">2</text>
<text x="102.1" y="151.9">DOUT</text>
<text x="109.6" y="151.9">VSS</text>
<text x="114.2" y="151.3">3</text>
<text x="127.2" y="151.3">2</text>
<text x="130.2" y="151.9">DOUT</text>
<text x="137.8" y="151.9">VSS</text>
<text x="142.4" y="151.3">3</text>
<text x="155.4" y="151.3">2</text>
<text x="158.4" y="151.9">DOUT</text>
<text x="166" y="151.9">VSS</text>
<text x="170.5" y="151.3">3</text>
<text x="26.2" y="165.7">A</text>
<text x="99" y="163.6">1</text>
<text x="99" y="166">2</text>
<text x="102.1" y="164.2">VDD</text>
<text x="102.1" y="166.6">DOUT</text>
<text x="109.6" y="166.6">VSS</text>
<text x="109.8" y="164.2">DIN</text>
<text x="114.2" y="166">3</text>
<text x="114.2" y="163.6">4</text>
<text x="127.2" y="163.6">1</text>
<text x="127.2" y="166">2</text>
<text x="130.2" y="164.2">VDD</text>
<text x="130.2" y="166.6">DOUT</text>
<text x="137.8" y="166.6">VSS</text>
<text x="138" y="164.2">DIN</text>
<text x="142.4" y="166">3</text>
<text x="142.4" y="163.6">4</text>
<text x="155.4" y="163.6">1</text>
<text x="155.4" y="166">2</text>
<text x="158.4" y="164.2">VDD</text>
<text x="158.4" y="166.6">DOUT</text>
<text x="166" y="166.6">VSS</text>
<text x="166.1" y="164.2">DIN</text>
<text x="170.5" y="166">3</text>
<text x="170.5" y="163.6">4</text>
<text x="207.5" y="165.7">A</text>
<text x="40.4" y="183.9">1</text>
<text x="71.1" y="183.9">2</text>
<text x="101.7" y="183.9">3</text>
<text x="132.3" y="183.9">4</text>
<text x="162.9" y="183.9">5</text>
<text x="193.6" y="183.9">6</text>
</g>
<g font-size="1.1" fill="#800000">
<text x="54.8" y="45.4">B+</text>
<text x="54.8" y="52.7">GND</text>
<text x="79.2" y="71.8">U1-24</text>
<text x="79.2" y="73">U1-25</text>
<text x="79.2" y="74.2">U1-26</text>
<text x="79.2" y="75.4">U1-27</text>
<text x="79.2" y="76.6">U1-28</text>
<text x="79.2" y="77.9">U1-29</text>
<text x="130.7" y="77.3">NRF_RESET</text>
<text x="130.7" y="76">SWDCLK</text>
<text x="130.7" y="74.8">SWDDIO</text>
<text x="130.7" y="73.6">3.3V</text>
<text x="79.2" y="80.3">U1-31</text>
<text x="79.2" y="81.5">U1-32</text>
<text x="79.2" y="82.8">U1-33</text>
<text x="79.2" y="84">U1-34</text>
<text x="119.7" y="79.1">RF_BT</text>
<text x="119.7" y="82.8">U1-12</text>
<text x="119.7" y="84">U1-11</text>
<text x="130.7" y="78.5">GND</text>
<text x="78.1" y="87.7">RF_LORA</text>
<text x="119.7" y="85.2">U1-10</text>
<text x="119.7" y="86.4">U1-9</text>
<text x="119.7" y="87.7">U1-8</text>
<text x="119.7" y="88.9">U1-7</text>
<text x="130.7" y="94.4">D+</text>
<text x="130.7" y="95.6">D-</text>
<text x="130.7" y="93.2">G</text>
<text x="130.7" y="96.9">V</text>
<text x="90.3" y="166">D16</text>
</g>
<g font-size="1.1" fill="#eb0000">
<text x="63.2" y="43.6">VBAT</text>
<text x="122" y="43.6">VDD5</text>
<text x="117.3" y="54.6">GND</text>
<text x="122.4" y="55.8">3.3V</text>
<text x="137.1" y="64.4">3.3V</text>
<text x="63.2" y="71.8">VBAT</text>
<text x="117.3" y="66.8">GND</text>
<text x="127.3" y="71.8">3.3V</text>
<text x="137.1" y="68.1">3.3V</text>
<text x="142.8" y="69.3">VDD5</text>
<text x="140.9" y="77.3">12V</text>
<text x="118.7" y="80.9">GND</text>
<text x="127.2" y="80.3">GND</text>
<text x="63.5" y="86.4">GND</text>
<text x="74.3" y="85.8">GND</text>
<text x="74.3" y="89.5">GND</text>
<text x="143.1" y="88.9">GND</text>
<text x="63.6" y="93.8">3.3V</text>
<text x="74.3" y="94.4">GND</text>
<text x="124.5" y="93.2">GND</text>
<text x="63.6" y="101.1">3.3V</text>
<text x="73.3" y="102.4">GND</text>
<text x="63.2" y="110.9">VDD5</text>
<text x="73.3" y="109.7">GND</text>
<text x="75.8" y="115.2">GND</text>
<text x="104" y="115.2">GND</text>
<text x="132.2" y="115.2">GND</text>
<text x="160.4" y="115.2">GND</text>
<text x="88" y="124.4">GND</text>
<text x="116.2" y="124.4">GND</text>
<text x="144.3" y="124.4">GND</text>
<text x="172.5" y="124.4">GND</text>
<text x="75.8" y="129.9">GND</text>
<text x="104" y="129.9">GND</text>
<text x="132.2" y="129.9">GND</text>
<text x="160.4" y="129.9">GND</text>
<text x="88" y="139.1">GND</text>
<text x="116.2" y="139.1">GND</text>
<text x="144.3" y="139.1">GND</text>
<text x="172.5" y="139.1">GND</text>
<text x="75.8" y="144.6">GND</text>
<text x="104" y="144.6">GND</text>
<text x="132.2" y="144.6">GND</text>
<text x="160.4" y="144.6">GND</text>
<text x="88" y="153.8">GND</text>
<text x="116.2" y="153.8">GND</text>
<text x="144.3" y="153.8">GND</text>
<text x="172.5" y="153.8">GND</text>
<text x="104" y="159.3">GND</text>
<text x="132.2" y="159.3">GND</text>
<text x="160.4" y="159.3">GND</text>
<text x="116.2" y="168.4">GND</text>
<text x="144.3" y="168.4">GND</text>
<text x="172.5" y="168.4">GND</text>
</g>
<g font-size="1.1" fill="#000080">
<text x="70.6" y="47.2">C19</text>
<text x="75.5" y="47.2">C18</text>
<text x="92.8" y="43.6">U2</text>
<text x="114.7" y="47.2">C21</text>
<text x="119.6" y="47.2">C20</text>
<text x="70.6" y="48.5">0.1uF</text>
<text x="75.5" y="48.5">0.1uF</text>
<text x="84.7" y="49.7">R6</text>
<text x="84.7" y="50.9">10K</text>
<text x="90.3" y="49.7">SOT-23-5_L2.9-W1.6-P0.95-LS2.8-BL</text>
<text x="114.7" y="48.5">0.1uF</text>
<text x="119.6" y="48.5">0.1uF</text>
<text x="70.6" y="59.5">C23</text>
<text x="75.5" y="59.5">C24</text>
<text x="82.9" y="59">R7</text>
<text x="92.8" y="55.8">U3</text>
<text x="109.8" y="59.5">C25</text>
<text x="114.7" y="59.5">C17</text>
<text x="119.6" y="59.5">C16</text>
<text x="70.6" y="60.7">0.1uF</text>
<text x="75.5" y="60.7">0.1uF</text>
<text x="82.9" y="61.2">10K</text>
<text x="90.3" y="61.9">SOT-23-5_L2.9-W1.6-P0.95-LS2.8-BL</text>
<text x="109.8" y="60.7">0.1uF</text>
<text x="114.7" y="60.7">0.1uF</text>
<text x="119.6" y="60.7">0.1uF</text>
<text x="132" y="65.1">L2</text>
<text x="87.8" y="69.3">U1</text>
<text x="132" y="67.4">0R</text>
<text x="132" y="68.8">L1</text>
<text x="132" y="71">0R</text>
<text x="65.1" y="76.6">R5</text>
<text x="65.1" y="77.9">10K</text>
<text x="144.7" y="74.2">R3</text>
<text x="144.7" y="75.4">10K</text>
<text x="149" y="75.3">BZ1</text>
<text x="65.1" y="81.5">R4</text>
<text x="65.1" y="82.8">10K</text>
<text x="70.6" y="81.5">C22</text>
<text x="70.6" y="82.8">0.1uF</text>
<text x="132" y="81">R1</text>
<text x="132" y="83.3">1K</text>
<text x="138.6" y="84">R2</text>
<text x="144.3" y="81.4">Q1</text>
<text x="144.3" y="82.6">8050</text>
<text x="149" y="80.4">BUZZ</text>
<text x="138.6" y="85.2">10K</text>
<text x="68.2" y="94.5">L4</text>
<text x="68.2" y="96.7">0R</text>
<text x="68.2" y="101.9">L3</text>
<text x="75.5" y="97.5">C27</text>
<text x="75.5" y="98.7">0.1uF</text>
<text x="87.8" y="98.7">COMM-SMD_44P-L23.0-W15.0-P1.20_RAK4630-8-SM-I</text>
<text x="68.2" y="104.1">0R</text>
<text x="75.5" y="104.8">C26</text>
<text x="75.5" y="106">0.1uF</text>
<text x="70.7" y="113.5">C4</text>
<text x="98.8" y="113.5">C3</text>
<text x="127" y="113.5">C2</text>
<text x="155.2" y="113.5">C1</text>
<text x="70.7" y="116.9">0.1uF</text>
<text x="73.2" y="118.3">LED4</text>
<text x="98.8" y="116.9">0.1uF</text>
<text x="101.3" y="118.3">LED3</text>
<text x="127" y="116.9">0.1uF</text>
<text x="129.5" y="118.3">LED2</text>
<text x="155.2" y="116.9">0.1uF</text>
<text x="157.7" y="118.3">LED1</text>
<text x="69.5" y="125.6">LED-SMD_4P-L5.0-W5.0-LS5.4-TL_GL5050RGB01H-T</text>
<text x="97.7" y="125.6">LED-SMD_4P-L5.0-W5.0-LS5.4-TL_GL5050RGB01H-T</text>
<text x="128.3" y="125.6">LED-SMD_4P-L5.0-W5.0-LS5.4-TL_GL5050RGB01H-T</text>
<text x="154" y="125.6">LED-SMD_4P-L5.0-W5.0-LS5.4-TL_GL5050RGB01H-T</text>
<text x="70.7" y="128.2">C8</text>
<text x="70.7" y="131.6">0.1uF</text>
<text x="98.8" y="128.2">C7</text>
<text x="98.8" y="131.6">0.1uF</text>
<text x="127" y="128.2">C6</text>
<text x="127" y="131.6">0.1uF</text>
<text x="155.2" y="128.2">C5</text>
<text x="155.2" y="131.6">0.1uF</text>
<text x="73.2" y="133">LED8</text>
<text x="101.3" y="133">LED7</text>
<text x="129.5" y="133">LED6</text>
<text x="157.7" y="133">LED5</text>
<text x="69.5" y="140.3">LED-SMD_4P-L5.0-W5.0-LS5.4-TL_GL5050RGB01H-T</text>
<text x="70.7" y="142.9">C12</text>
<text x="97.7" y="140.3">LED-SMD_4P-L5.0-W5.0-LS5.4-TL_GL5050RGB01H-T</text>
<text x="98.8" y="142.9">C11</text>
<text x="125.8" y="140.3">LED-SMD_4P-L5.0-W5.0-LS5.4-TL_GL5050RGB01H-T</text>
<text x="127" y="142.9">C10</text>
<text x="154" y="140.3">LED-SMD_4P-L5.0-W5.0-LS5.4-TL_GL5050RGB01H-T</text>
<text x="155.2" y="142.9">C9</text>
<text x="70.7" y="146.3">0.1uF</text>
<text x="73.2" y="147.7">LED12</text>
<text x="98.8" y="146.3">0.1uF</text>
<text x="101.3" y="147.7">LED11</text>
<text x="127" y="146.3">0.1uF</text>
<text x="129.5" y="147.7">LED10</text>
<text x="155.2" y="146.3">0.1uF</text>
<text x="157.7" y="147.7">LED9</text>
<text x="69.5" y="155">LED-SMD_4P-L5.0-W5.0-LS5.4-TL_GL5050RGB01H-T</text>
<text x="97.7" y="155">LED-SMD_4P-L5.0-W5.0-LS5.4-TL_GL5050RGB01H-T</text>
<text x="125.8" y="155">LED-SMD_4P-L5.0-W5.0-LS5.4-TL_GL5050RGB01H-T</text>
<text x="154" y="155">LED-SMD_4P-L5.0-W5.0-LS5.4-TL_GL5050RGB01H-T</text>
<text x="98.8" y="157.6">C15</text>
<text x="98.8" y="161">0.1uF</text>
<text x="127" y="157.6">C14</text>
<text x="127" y="161">0.1uF</text>
<text x="155.2" y="157.6">C13</text>
<text x="155.2" y="161">0.1uF</text>
<text x="101.3" y="162.3">LED15</text>
<text x="129.5" y="162.3">LED14</text>
<text x="157.7" y="162.3">LED13</text>
<text x="97.7" y="169.7">LED-SMD_4P-L5.0-W5.0-LS5.4-TL_GL5050RGB01H-T</text>
<text x="125.8" y="169.7">LED-SMD_4P-L5.0-W5.0-LS5.4-TL_GL5050RGB01H-T</text>
<text x="154" y="169.7">LED-SMD_4P-L5.0-W5.0-LS5.4-TL_GL5050RGB01H-T</text>
</g>
<g font-size="1.1" fill="#800">
<text x="85" y="70.5">23</text>
<text x="85" y="71.8">24</text>
<text x="88.6" y="71.1">P0.24/I2C_SDA_2</text>
<text x="110.5" y="71.1">GND</text>
<text x="115.4" y="71.8">21</text>
<text x="115.4" y="70.5">22</text>
<text x="85" y="73">25</text>
<text x="85" y="74.2">26</text>
<text x="85" y="75.4">27</text>
<text x="85" y="76.6">28</text>
<text x="85" y="77.9">29</text>
<text x="88.6" y="72.3">P0.25/I2C_SCL_2</text>
<text x="88.6" y="73.6">P1.01/SW1</text>
<text x="88.6" y="74.8">P1.02/SW2</text>
<text x="88.6" y="76">P1.03/LED1</text>
<text x="88.6" y="77.3">P1.04/LED2</text>
<text x="106.5" y="72.3">VBAT_IO_SX</text>
<text x="107.1" y="77.3">NRF_RESET</text>
<text x="108.2" y="73.6">VBAT_SX</text>
<text x="109.4" y="76">SDCLK</text>
<text x="110.4" y="74.8">SDIO</text>
<text x="115.4" y="77.9">16</text>
<text x="115.4" y="76.6">17</text>
<text x="115.4" y="75.4">18</text>
<text x="115.4" y="74.2">19</text>
<text x="115.4" y="73">20</text>
<text x="85" y="79.1">30</text>
<text x="85" y="80.3">31</text>
<text x="85" y="81.5">32</text>
<text x="85" y="82.8">33</text>
<text x="85" y="84">34</text>
<text x="88.6" y="78.5">P0.03/QSPI_CLK</text>
<text x="88.6" y="79.7">P0.02/QSPI_DIO3</text>
<text x="88.6" y="80.9">P0.28/QSPI_DIO2</text>
<text x="88.6" y="82.1">P0.29/QSPI_DIO1</text>
<text x="88.6" y="83.4">P0.30/QSPI_DIO0</text>
<text x="107.6" y="83.4">P0.10/NFC2</text>
<text x="107.6" y="82.1">P0.09/NFC1</text>
<text x="109.6" y="79.7">RF_BT</text>
<text x="110.5" y="80.9">GND</text>
<text x="110.5" y="78.5">GND</text>
<text x="115.4" y="84">11</text>
<text x="115.4" y="82.8">12</text>
<text x="115.4" y="81.5">13</text>
<text x="115.4" y="80.3">14</text>
<text x="115.4" y="79.1">15</text>
<text x="85" y="85.2">35</text>
<text x="85" y="86.4">36</text>
<text x="85" y="87.7">37</text>
<text x="85" y="88.9">38</text>
<text x="88.6" y="84.6">P0.26/QSPI_CS</text>
<text x="88.6" y="85.8">GND</text>
<text x="88.6" y="87">GND</text>
<text x="88.6" y="88.3">RF_LORa</text>
<text x="88.6" y="89.5">GND</text>
<text x="104.9" y="88.3">P0.17/UART2_DE</text>
<text x="104.9" y="87">P0.19/UART1_RX</text>
<text x="104.9" y="84.6">P0.21/UART1_DE</text>
<text x="105" y="89.5">P0.16/UART2_TX</text>
<text x="105" y="85.8">P0.20/UART1_TX</text>
<text x="115.4" y="88.9">7</text>
<text x="115.4" y="87.7">8</text>
<text x="115.4" y="86.4">9</text>
<text x="115.4" y="85.2">10</text>
<text x="85" y="90.1">39</text>
<text x="85" y="91.3">40</text>
<text x="85" y="92.5">41</text>
<text x="85" y="93.8">42</text>
<text x="85" y="95">43</text>
<text x="88.6" y="90.7">P0.31/AIN7</text>
<text x="88.6" y="91.9">P0.05/AIN3</text>
<text x="88.6" y="93.2">P0.04/AIN2</text>
<text x="88.6" y="94.4">GND</text>
<text x="88.6" y="95.6">VDD_NRF</text>
<text x="104.9" y="90.7">P0.15/UART2_RX</text>
<text x="106" y="93.2">P0.13/I2C_SDA</text>
<text x="106.1" y="91.9">P0.14/I2C_SCL</text>
<text x="110.3" y="94.4">USB+</text>
<text x="110.5" y="95.6">USB-</text>
<text x="115.4" y="95">2</text>
<text x="115.4" y="93.8">3</text>
<text x="115.4" y="92.5">4</text>
<text x="115.4" y="91.3">5</text>
<text x="115.4" y="90.1">6</text>
<text x="85" y="96.2">44</text>
<text x="88.6" y="96.9">VBAT_NRF</text>
<text x="110.2" y="96.9">VBUS</text>
<text x="115.4" y="96.2">1</text>
</g>
</svg>
